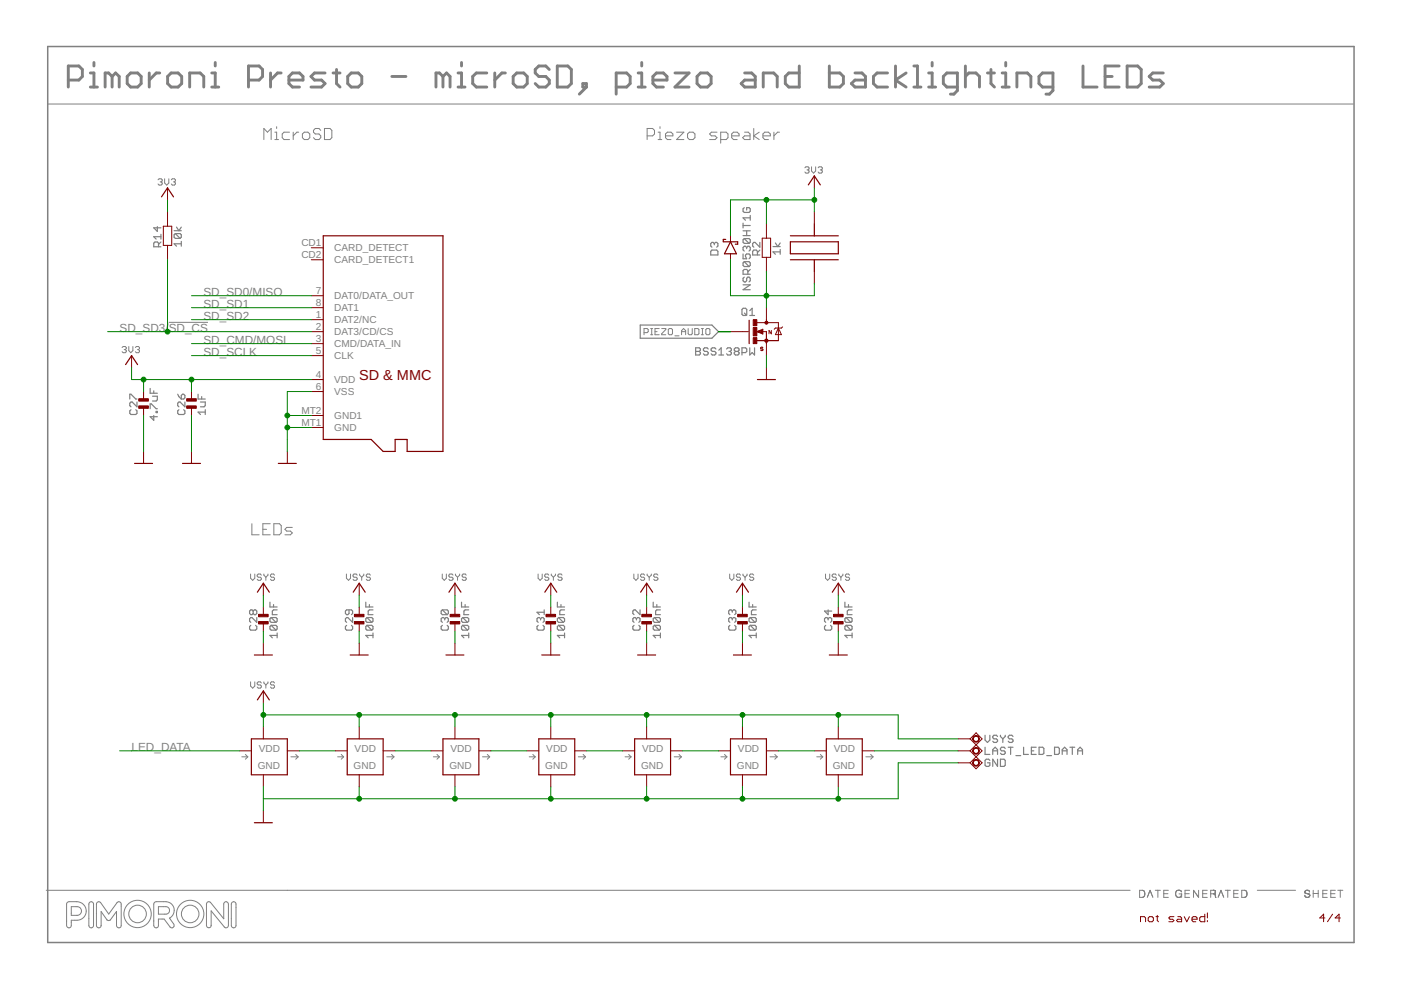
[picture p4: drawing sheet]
<svg xmlns="http://www.w3.org/2000/svg" width="297mm" height="210mm" viewBox="0 0 297 210" stroke-linecap="round" stroke-linejoin="round" font-family="sans-serif">
<g fill="none" stroke="#808080" stroke-width=".21">
<path d="M10.1 22.1h276.8M33.5 38.1l.2-.2h.5l.2 .2v.3l-.2 .2M34 38.6h.2M34.2 38.6l.2 .2-.2 .4h-.5l-.2-.2M34.9 37.9v.9l.4 .4 .5-.4v-.9M36.3 38.1l.2-.2h.5l.2 .2-.2 .5M36.8 38.6h.2M37 38.6l.2 .2-.2 .4h-.5l-.2-.2M55.9 29.6v-2.4l.8 .8 .8-.8v2.4M58.3 28h.4v1.6M58.3 29.6h.8M58.7 26.9v.3"/>
<path d="M61.4 28h-1.2l-.4 .4v.8l.4 .4h1.2M62.2 28v1.6M63.3 28h-.4l-.7 .8M64.1 28.4l.4-.4h.8l.4 .4v.8l-.4 .4h-.8l-.4-.4zM68 27.6l-.4-.4h-.8l-.3 .4v.4l.3 .4h.8l.4 .4v.4l-.4 .4h-.8l-.3-.4M68.8 27.2h1.2l.4 .4v1.6l-.4 .4h-1.2zM137.2 28.8h1.2l.4-.4v-.8l-.4-.4h-1.2v2.4M139.5 28h.4v1.6M139.5 29.6h.8M139.9 26.9v.3M141.1 28.8h1.6v-.4l-.4-.4h-.8l-.4 .4v.8l.4 .4h.8M143.4 28h1.6l-1.6 1.6h1.6"/>
<path d="M146.2 28h.7l.4 .4v.8l-.4 .4h-.7l-.4-.4v-.8zM152 28h-1.2l-.3 .4 .3 .4h.8l.4 .4-.4 .4h-1.1M152.8 29.6h1.2l.3-.4v-.8l-.3-.4h-1.2v2.4M155.1 28.8h1.6v-.4l-.4-.4h-.8l-.4 .4v.8l.4 .4h.8M157.9 28h.7l.4 .4v1.2h-1.1l-.4-.4 .4-.4h1.1M159.8 27.2v2.4M161 28l-1.2 .8 1.2 .8M161.8 28.8h1.5v-.4l-.4-.4h-.8l-.3 .4v.8l.3 .4h.8M164.1 28v1.6M165.3 28h-.4l-.8 .8M170.6 35.6l.3-.2h.4l.2 .2-.2 .4M171.1 36h.2"/>
<path d="M171.3 36l.2 .3-.2 .4h-.4l-.3-.2M172.1 35.4v.9l.4 .4 .4-.4v-.9M173.5 35.6l.2-.2h.4l.2 .2v.2l-.2 .2M173.9 36h.2M174.1 36l.2 .3-.2 .4h-.4l-.2-.2M25.9 73.7l.2-.2h.4l.3 .2v.2l-.3 .2M26.3 74.1h.2M26.5 74.1l.3 .2v.3l-.3 .2h-.4l-.2-.2M27.3 73.5v.8l.4 .5 .5-.5v-.8M28.7 73.7l.2-.2h.5l.2 .2-.2 .4M29.1 74.1h.3M29.4 74.1l.2 .2-.2 .5h-.5l-.2-.2"/>
<path d="M35.8 68.3h8.3M136.5 70.5h.7l.2-.2v-.4l-.2-.2h-.7v1.3M137.9 69.7h.5M137.9 71h.5M138.2 69.7v1.3M138.9 70.3h.4M139.8 69.7h-.9v1.3h.9M140.3 69.7h.9v.2l-.9 .9v.2h.9M141.9 69.7h.4l.3 .2v.9l-.3 .2h-.4l-.2-.2v-.9zM143.1 71.2h.9M144.5 70.3h.9M144.5 71v-.9l.4-.4 .5 .4v.9"/>
<path d="M145.9 69.7v1.1l.2 .2h.5l.2-.2v-1.1M147.3 69.7h.7l.2 .2v.9l-.2 .2h-.7zM148.7 69.7h.4M148.7 71h.4M148.9 69.7v1.3M149.9 69.7h.4l.2 .2v.9l-.2 .2h-.4l-.3-.2v-.9zM53.4 111v2.4h1.5M55.7 112.2h.8M57.3 111h-1.6v2.4h1.6M58.1 111h1.1l.4 .4v1.6l-.4 .4h-1.1zM62 111.8h-1.2l-.4 .4 .4 .4h.8l.4 .4-.4 .4h-1.2M53.1 121.7v.9l.5 .4 .4-.4v-.9"/>
<path d="M55.4 121.9l-.2-.2h-.4l-.3 .5 .3 .2h.4l.2 .4-.2 .2h-.4l-.3-.2M55.9 121.7v.2l.5 .5M56.4 122.4v.6M56.8 121.7v.2l-.4 .5M58.2 121.9l-.2-.2h-.4l-.3 .2 .3 .5h.4l.2 .2-.2 .4h-.4l-.3-.2M73.4 121.7v.9l.5 .4 .4-.4v-.9M75.7 121.9l-.2-.2h-.4l-.3 .5 .3 .2h.4l.2 .4-.2 .2h-.4l-.3-.2M76.2 121.7v.2l.5 .5M76.7 122.4v.6M77.1 121.7v.2l-.4 .5M78.5 121.9l-.2-.2h-.4l-.2 .5 .2 .2h.4l.2 .4-.2 .2h-.4l-.2-.2M93.8 121.7v.9l.4 .4 .4-.4v-.9"/>
<path d="M96.1 121.9l-.3-.2h-.4l-.2 .5 .2 .2h.4l.3 .4-.3 .2h-.4l-.2-.2M96.6 121.7v.2l.4 .5M97 122.4v.6M97.5 121.7v.2l-.5 .5M98.8 121.9l-.2-.2h-.4l-.2 .5 .2 .2h.4l.2 .4-.2 .2h-.4l-.2-.2M114.1 121.7v.9l.4 .4 .5-.4v-.9M116.4 121.9l-.3-.2h-.4l-.2 .5 .2 .2h.4l.3 .4-.3 .2h-.4l-.2-.2M116.9 121.7v.2l.4 .5M117.3 122.4v.6M117.8 121.7v.2l-.5 .5M119.2 121.9l-.2-.2h-.5l-.2 .2 .2 .5h.5l.2 .2-.2 .4h-.5l-.2-.2M134.4 121.7v.9l.4 .4 .5-.4v-.9"/>
<path d="M136.7 121.9l-.2-.2h-.5l-.2 .5 .2 .2h.5l.2 .4-.2 .2h-.5l-.2-.2M137.2 121.7v.2l.4 .5M137.6 122.4v.6M138.1 121.7v.2l-.5 .5M139.5 121.9l-.2-.2h-.5l-.2 .5 .2 .2h.5l.2 .4-.2 .2h-.5l-.2-.2M154.7 121.7v.9l.5 .4 .4-.4v-.9M157 121.9l-.2-.2h-.5l-.2 .5 .2 .2h.5l.2 .4-.2 .2h-.5l-.2-.2M157.5 121.7v.2l.5 .5M158 122.4v.6M158.4 121.7v.2l-.4 .5M159.8 121.9l-.2-.2h-.4l-.3 .5 .3 .2h.4l.2 .4-.2 .2h-.4l-.3-.2M175 121.7v.9l.5 .4 .4-.4v-.9"/>
<path d="M177.3 121.9l-.2-.2h-.4l-.3 .2 .3 .5h.4l.2 .2-.2 .4h-.4l-.3-.2M177.8 121.7v.2l.5 .5M178.3 122.4v.6M178.7 121.7v.2l-.4 .5M180.1 121.9l-.2-.2h-.4l-.3 .5 .3 .2h.4l.2 .4-.2 .2h-.4l-.3-.2M52 160l.5 .5M53.1 144.6v.9l.5 .4 .4-.4v-.9M55.4 144.8l-.2-.2h-.4l-.3 .4 .3 .2h.4l.2 .5-.2 .2h-.4l-.3-.2M55.9 144.6v.2l.5 .4M56.4 145.2v.7M56.8 144.6v.2l-.4 .4M58.2 144.8l-.2-.2h-.4l-.3 .2 .3 .4h.4l.2 .3-.2 .4h-.4l-.3-.2"/>
<path d="M62.7 160l.5 .5M72.3 160l.6 .5M83 160l.5 .5M92.6 160l.6 .5M103.3 160l.5 .5M113 160l.5 .5M123.6 160l.5 .5M133.3 160l.5 .5M144 160l.5 .5M153.6 160l.5 .5M164.3 160l.5 .5M173.9 160l.5 .5"/>
<path d="M184.6 160l.5 .5M51.3 160.5h1.2M52.5 160.5l-.5 .5M61.7 160.5h1.5M63.2 160.5l-.5 .5M71.6 160.5h1.3M72.9 160.5l-.6 .5M82 160.5h1.5M83.5 160.5l-.5 .5M91.9 160.5h1.3M93.2 160.5l-.6 .5M102.3 160.5h1.5"/>
<path d="M103.8 160.5l-.5 .5M112.2 160.5h1.3M113.5 160.5l-.5 .5M122.6 160.5h1.5M124.1 160.5l-.5 .5M132.5 160.5h1.3M133.8 160.5l-.5 .5M142.9 160.5h1.6M144.5 160.5l-.5 .5M152.8 160.5h1.3M154.1 160.5l-.5 .5M163.3 160.5h1.5"/>
<path d="M164.8 160.5l-.5 .5M173.2 160.5h1.2M174.4 160.5l-.5 .5M183.6 160.5h1.5M185.1 160.5l-.5 .5M9.8 188.8h229.8M14.2 191.4l.4-.2a3.9 3.9 0 0 1 2.8 .3 1.96 1.96 0 0 1 .8 2.2 1.96 1.96 0 0 1-1.9 1.4h-1.2v1.1a.5 .5 0 0 1-.5 .5 .5 .5 0 0 1-.5-.5zM15.1 192.2h1.3a.92 .92 0 0 1 .9 1 .92 .92 0 0 1-.9 .9h-1.3zM18.9 191.4a.5 .5 0 0 1 .6-.2 .5 .5 0 0 1 .3 .5v4.5a.5 .5 0 0 1-.5 .5 .5 .5 0 0 1-.5-.5zM20.6 191.4l.4-.2 .3 .1 1.8 2.5 1.7-2.4a.49 .49 0 0 1 .6-.2 .49 .49 0 0 1 .3 .5v4.5a.5 .5 0 0 1-.5 .5 .5 .5 0 0 1-.5-.5v-2.9l-1.3 1.7-.3 .2-.4-.1-1.3-1.8v2.9a.5 .5 0 0 1-.5 .5 .5 .5 0 0 1-.5-.5zM32.7 191.4l.4-.2h2.1a1.85 1.85 0 0 1 1.7 1.4 1.85 1.85 0 0 1-1 2.1l.9 1.2a.5 .5 0 0 1 0 .7 .5 .5 0 0 1-.7 0l-1.3-1.7h-1.2v1.3a.5 .5 0 0 1-.5 .5 .5 .5 0 0 1-.5-.5zM33.6 192.2h1.6a.79 .79 0 0 1 .7 .8 .79 .79 0 0 1-.7 .8h-1.6z"/>
<path d="M44 191.3l.3-.1 .3 .1 2.8 3.5v-3.1a.5 .5 0 0 1 .6-.5 .5 .5 0 0 1 .4 .5v4.5l-.1 .4-.3 .1-.4-.1-2.8-3.5v3.1a.5 .5 0 0 1-.5 .5 .5 .5 0 0 1-.5-.5v-4.5zM49.1 191.4a.5 .5 0 0 1 .6-.2 .5 .5 0 0 1 .3 .5v4.5a.5 .5 0 0 1-.5 .5 .5 .5 0 0 1-.5-.5zM241.6 188.8h.6a.87 .87 0 0 1 .4 1.2l-.3 .2-.7 .1zM242.6 189v.1M243.2 190.3l.6-1.5 .6 1.5M244.9 188.8h1.1M245.5 188.8v1.5M246.7 189.5h.9M247.7 188.8h-1v1.5h1M250 189.5h.5M250.2 188.8h.1M250.4 188.9v.1"/>
<path d="M250.5 189.1a.72 .72 0 0 0-1-.2 .72 .72 0 0 0-.1 1.1 .72 .72 0 0 0 1 .1l.1-.6M250.5 189.5v.8M251.2 189.5h.9M252.2 188.8h-1v1.5h1M254.1 188.8v1.5l-1.1-1.5v1.5M255 189.5h.9M256 188.8h-1v1.5h1M257.3 189.5h.1M257.4 189.5h.1M257.5 189.5h-.8M257.5 189.5l.1 .2 .1 .5M257.5 188.8h.1"/>
<path d="M257.5 189.5h.1M257.6 188.8h.1M257.6 189.6h.1M257.6 189.7h.1M257.7 188.9v.4l-.2 .1M257.7 190h.1M257.7 189.3l-.2 .2M257.7 189l-.1-.2h-.9v1.5M257.7 190.2l.1 .1M257.7 190.2h.1M258.3 190.3l.6-1.5 .6 1.5M259.8 188.8h1.1"/>
<path d="M260.3 188.8v1.5M261.6 189.5h.9M262.6 188.8h-1v1.5h1M263.3 188.8h.6a.85 .85 0 0 1 .2 1.4l-.8 .1zM266.6 188.8h8.1M276.6 189.8l.2 .4M276.7 189.3l1 .4M276.7 189.3h.1M276.8 189.4h.1M276.9 188.8h-.1M276.9 188.8h.1M276.9 189.4h.1"/>
<path d="M277 188.8h.1M277 188.8l-.3 .2v.3M277 188.8a.46 .46 0 0 1 .6 .3M277 189.4l.1 .1M277.2 189.5h.1M277.4 189.5l.1 .1M277.5 189.6h.1M277.6 189.7l.1 .3M277.6 190l-.3 .3-.5-.2M277.7 190h-.1M278.4 188.8v1.5M278.4 189.4h1.1"/>
<path d="M279.5 188.8v1.5M280.5 189.5h.8M281.4 188.8h-.9v1.5h.9M282.2 189.5h.8M283.1 188.8h-.9v1.5h.9M283.6 188.8h1.1M284.2 188.8v1.5"/>
<circle cx="29.2" cy="193.8" r="2.9"/>
<circle cx="29.2" cy="193.8" r="1.86"/>
<circle cx="40.3" cy="193.8" r="2.9"/>
<circle cx="40.3" cy="193.8" r="1.86"/>
</g>
<path d="M10.1 9.9h277v189.9h-277z" fill="none" stroke="#808080" stroke-width=".32"/>
<g fill="none" stroke="#808080" stroke-width=".25">
<path d="M33.4 48v1.1l-.8-.8h1.5M33.6 52.3v-.7l-.2-.3h-.5l-.3 .3v.7h1.5M34.1 51.3l-.5 .5M34.1 50.2h-1.5l.5 .5M34.1 49.7v1M36.9 48.9h1.5M37.2 49.5h1l.2 .3v.5l-.2 .2M37.2 49.5l-.3 .3v.5l.3 .2h1M37.2 49.5l1 1M37.4 48.2l.5 .7 .5-.7M38.4 51.7h-1.5l.5 .5M38.4 51.2v1"/>
<path d="M150.9 53h1.1l.2 .3v.8h-1.5v-.8zM151.4 51.6l-.2-.2h-.3l-.2 .2v.6l.2 .2M151.4 51.6l.3-.2h.3l.2 .2v.6l-.2 .2M151.4 51.6v.3M157.5 48.9h1.6M157.5 47.3v1M157.5 53.8v1.1h.8l-.2-.5v-.3l.2-.3h.5l.3 .3v.5l-.3 .3M157.5 50h1.6M157.5 47.8h1.6M157.8 50.6h1l.3 .2v.6l-.3 .2M157.8 58.8l-.3 .2v.5l.3 .3h.3l.2-.3v-.5l.3-.2h.2l.3 .2v.5l-.3 .3M157.8 44l-.3 .3v.5l.3 .2h1l.3-.2v-.5l-.3-.3h-.5v.5"/>
<path d="M157.8 50.6l-.3 .2v.6l.3 .2h1M157.8 55.5l-.3 .3v.5l.3 .2h1M157.8 55.5h1l.3 .3v.5l-.3 .2M157.8 55.5l1 1M157.8 50.6l1 1M158.3 52.5l-.2-.3h-.3l-.3 .3v.5l.3 .2M158.3 48.9v1.1M158.3 52.5v.2M158.3 52.5l.3-.3h.2l.3 .3v.5l-.3 .2M158.6 58.1v-.7l-.3-.3h-.5l-.3 .3v.7h1.6M159.1 45.7v1M159.1 57.1l-.5 .5"/>
<path d="M159.1 46.2h-1.6l.6 .5M160.6 54.1v-.8l-.3-.3h-.5l-.2 .3v.8h1.5M161.1 51.4v1l-1-1h-.3l-.2 .2v.6l.2 .2M161.1 53l-.5 .6M163.9 52.3h1.5M164.4 51.5l.5 .8 .5-.8M165.4 53.4h-1.5l.5 .5M165.4 52.9v1M135.7 68.9h15.2l1.4 1.4-1.4 1.4h-15.2zM147.5 73.7h.8l.2 .3v.3l-.2 .2 .2 .3v.2l-.2 .3h-.8zM147.5 74.5h.8M150.2 74l-.3-.3h-.5l-.3 .3v.3l.3 .2h.5l.3 .3v.2l-.3 .3h-.5l-.3-.3"/>
<path d="M151.8 74l-.3-.3h-.5l-.2 .3v.3l.2 .2h.5l.3 .3v.2l-.3 .3h-.5l-.2-.3M152.4 75.3h1M152.4 74.3l.5-.6v1.6M154.1 74l.2-.3h.5l.3 .3v.3l-.3 .2M154.6 74.5h.2M154.8 74.5l.3 .3v.2l-.3 .3h-.5l-.2-.3M155.9 74.5l-.2-.2v-.3l.2-.3h.5l.3 .3v.3l-.3 .2M155.9 74.5l-.2 .3v.2l.2 .3h.5l.3-.3v-.2l-.3-.3M155.9 74.5h.5M157.3 65.6l.3-.2h.5l.2 .2v1l-.2 .3h-.5l-.3-.3zM157.3 74.8h.8l.2-.3v-.5l-.2-.3h-.8v1.6M157.5 60.4h1.6l-1.6 1h1.6"/>
<path d="M157.8 66.4l.5 .5M159 73.7v1.6l.5-.5 .5 .5v-1.6M159 66.9h1M159 65.9l.5-.5v1.5M27.5 84.6v-1h.3l1 1h.2M27.8 86.9l-.3 .2v.5l.3 .3h1l.2-.3v-.5l-.2-.2M29 85.2v1.1l-1-1.1h-.2l-.3 .3v.5l.3 .3M31.8 82.4v1h1.6M31.8 86.7v-1.1h.3l1 1.1h.3M32.3 84h1.1v.8l-.3 .2h-.8M32.6 88.1v1l-.8-.8h1.6M32.6 82.9v.5"/>
<path d="M33.1 87.2h.3v.3h-.3zM37.7 83.6l.7 1M37.9 86.9l-.2 .2v.5l.2 .3h1l.3-.3v-.5l-.3-.2M38.4 83.8l.3-.2h.2l.3 .2v.5l-.3 .3h-.5zM39.2 85.2v1.1l-1-1.1h-.3l-.2 .3v.5l.2 .3M42 83.6v1h1.5M42.5 85.2h1v.8l-.2 .3h-.8M42.8 84.1v.5M43.5 87.4h-1.5l.5 .5M43.5 86.9v1M53.2 132.6l-.3 .2v.5l.3 .3h1l.2-.3v-.5l-.2-.2M53.7 129.6l-.3-.3h-.2l-.3 .3v.5l.3 .2h.2l.3-.2"/>
<path d="M53.7 129.6l.2-.3h.3l.2 .3v.5l-.2 .2h-.3l-.2-.2M53.7 129.6v.5M54.4 130.9v1.1l-1-1.1h-.2l-.3 .3v.5l.3 .3M57.2 127.7v1h1.6M57.5 130.9h1l.3 .3v.5l-.3 .3M57.5 132.6h1l.3 .2v.5l-.3 .3M57.5 132.6l-.3 .2v.5l.3 .3h1M57.5 130.9l-.3 .3v.5l.3 .3h1M57.5 132.6l1 1M57.5 130.9l1 1.1M58 128.2v.5M58.8 134.7h-1.6l.5 .5"/>
<path d="M58.8 134.2v1M58.8 129.3h-.8l-.3 .3v.7h1.1M73.5 132.6l-.3 .2v.5l.3 .3h1l.3-.3v-.5l-.3-.2M74 129.3v.8l-.3 .2h-.2l-.3-.2v-.5l.3-.3h1l.3 .3v.5l-.3 .2M74.8 130.9v1.1l-1.1-1.1h-.2l-.3 .3v.5l.3 .3M77.6 127.7v1h1.5M77.8 130.9h1l.3 .3v.5l-.3 .3M77.8 132.6l-.2 .2v.5l.2 .3h1M77.8 132.6h1l.3 .2v.5l-.3 .3M77.8 130.9l-.2 .3v.5l.2 .3h1M77.8 132.6l1 1M77.8 130.9l1 1.1"/>
<path d="M78.3 128.2v.5M79.1 134.7h-1.5l.5 .5M79.1 129.3h-.8l-.2 .3v.7h1M79.1 134.2v1M93.8 132.6l-.3 .2v.5l.3 .3h1l.3-.3v-.5l-.3-.2M93.8 129.3l-.3 .3v.5l.3 .2h1M93.8 129.3h1l.3 .3v.5l-.3 .2M93.8 129.3l1 1M94.3 131.2l-.3-.3h-.2l-.3 .3v.5l.3 .3M94.3 131.2l.3-.3h.2l.3 .3v.5l-.3 .3M94.3 131.2v.2M97.9 127.7v1h1.5"/>
<path d="M98.1 132.6l-.2 .2v.5l.2 .3h1M98.1 132.6h1l.3 .2v.5l-.3 .3M98.1 130.9l-.2 .3v.5l.2 .3h1M98.1 130.9h1l.3 .3v.5l-.3 .3M98.1 132.6l1 1M98.1 130.9l1 1.1M98.6 128.2v.5M99.4 134.7h-1.5l.5 .5M99.4 129.3h-.8l-.2 .3v.7h1M99.4 134.2v1M114.1 132.6l-.2 .2v.5l.2 .3h1l.3-.3v-.5l-.3-.2M114.6 131.2l-.2-.3h-.3l-.2 .3v.5l.2 .3"/>
<path d="M114.6 131.2l.3-.3h.2l.3 .3v.5l-.3 .3M114.6 131.2v.2M115.4 129.3v1M115.4 129.8h-1.5l.5 .5M118.2 127.7v1h1.5M118.4 132.6h1l.3 .2v.5l-.3 .3M118.4 132.6l-.2 .2v.5l.2 .3h1M118.4 130.9l-.2 .3v.5l.2 .3h1M118.4 130.9h1l.3 .3v.5l-.3 .3M118.4 132.6l1 1M118.4 130.9l1 1.1M118.9 128.2v.5"/>
<path d="M119.7 134.7h-1.5l.5 .5M119.7 129.3h-.8l-.2 .3v.7h1M119.7 134.2v1M134.4 132.6l-.2 .2v.5l.2 .3h1l.3-.3v-.5l-.3-.2M134.9 131.2l-.2-.3h-.3l-.2 .3v.5l.2 .3M134.9 131.2l.3-.3h.2l.3 .3v.5l-.3 .3M134.9 131.2v.2M135.7 129.3v1l-1-1h-.3l-.2 .3v.5l.2 .2M138.5 127.7v1h1.5M138.7 132.6l-.2 .2v.5l.2 .3h1.1M138.7 132.6h1.1l.2 .2v.5l-.2 .3M138.7 130.9l-.2 .3v.5l.2 .3h1.1"/>
<path d="M138.7 130.9h1.1l.2 .3v.5l-.2 .3M138.7 132.6l1.1 1M138.7 130.9l1.1 1.1M139.3 128.2v.5M140 134.7h-1.5l.5 .5M140 129.3h-.7l-.3 .3v.7h1M140 134.2v1M154.7 132.6l-.2 .2v.5l.2 .3h1.1l.2-.3v-.5l-.2-.2M155.3 131.2l-.3-.3h-.3l-.2 .3v.5l.2 .3M155.3 131.2l.2-.3h.3l.2 .3v.5l-.2 .3M155.3 129.6l-.3-.3h-.3l-.2 .3v.5l.2 .2M155.3 129.6l.2-.3h.3l.2 .3v.5l-.2 .2"/>
<path d="M155.3 129.6v.2M155.3 131.2v.2M158.8 127.7v1h1.5M159.1 132.6l-.3 .2v.5l.3 .3h1M159.1 132.6h1l.2 .2v.5l-.2 .3M159.1 130.9l-.3 .3v.5l.3 .3h1M159.1 130.9h1l.2 .3v.5l-.2 .3M159.1 132.6l1 1M159.1 130.9l1 1.1M159.6 128.2v.5M160.3 134.7h-1.5l.5 .5M160.3 129.3h-.7l-.3 .3v.7h1"/>
<path d="M160.3 134.2v1M175.1 132.6l-.3 .2v.5l.3 .3h1l.2-.3v-.5l-.2-.2M175.6 131.2l-.3-.3h-.2l-.3 .3v.5l.3 .3M175.6 131.2l.2-.3h.3l.2 .3v.5l-.2 .3M175.6 129.3v1l-.8-.7h1.5M175.6 131.2v.2M179.1 127.7v1h1.6M179.4 132.6l-.3 .2v.5l.3 .3h1M179.4 132.6h1l.3 .2v.5l-.3 .3M179.4 130.9l-.3 .3v.5l.3 .3h1M179.4 130.9h1l.3 .3v.5l-.3 .3M179.4 132.6l1 1"/>
<path d="M179.4 130.9l1 1.1M179.9 128.2v.5M180.7 134.7h-1.6l.5 .5M180.7 129.3h-.8l-.3 .3v.7h1.1M180.7 134.2v1M208.9 155.9v1l.5 .5 .5-.5v-1M208.9 158.4v1.6h1M210.5 160v-1.1l.5-.5 .5 .5v1.1M210.5 159.2h1M211.5 156.1l-.3-.2h-.5l-.2 .2v.3l.2 .3h.5l.3 .2v.3l-.3 .2h-.5l-.2-.2M212.1 155.9v.2l.5 .6M212.6 156.7v.7"/>
<path d="M213.1 158.7l-.2-.3h-.5l-.3 .3v.2l.3 .3h.5l.2 .2v.3l-.2 .3h-.5l-.3-.3M213.1 155.9v.2l-.5 .6M213.8 158.4h1M214.3 158.4v1.6M214.8 156.1l-.3-.2h-.5l-.2 .2v.3l.2 .3h.5l.3 .2v.3l-.3 .2h-.5l-.2-.2M217 158.4v1.6h1M218.7 159.2h.5M219.7 158.4h-1v1.6h1M220.3 158.4h.8l.2 .3v1l-.2 .3h-.8zM223.6 158.4h.7l.3 .3v1l-.3 .3h-.7zM225.2 159.2h1M225.2 160v-1.1l.5-.5 .5 .5v1.1"/>
<path d="M226.8 158.4h1.1M227.4 158.4v1.6M228.5 159.2h1M228.5 160v-1.1l.5-.5 .5 .5v1.1M209.9 161.2l-.3-.2h-.5l-.2 .2v1l.2 .3h.5l.3-.3v-.5h-.5M211.5 161v1.5l-1-1.5v1.5M212.1 161h.8l.2 .2v1l-.2 .3h-.8zM215.4 160.2h1M221.9 160.2h1"/>
</g>
<g fill="none" stroke="#800000" stroke-width=".25">
<path d="M171.4 39.2l1.3-1.9 1.2 1.9M34.2 41.7l1.3-1.9 1.3 1.9M68.5 50h25.4v45.7h-7.6v-2.5h-2.5v2.5h-2.6l-2.5-2.5h-10.2zM153.9 50.8h-.5v.5h3v.5h-.5M154.9 51.3l1.2 2.5h-2.5zM167.6 50h10.1M167.6 55.1h10.1M167.6 51.3h10.1v2.5h-10.1zM172.7 47.5v2.5M172.7 55.1v2.5M26.6 77.3l1.3-1.9 1.3 1.9M158.8 67.9v5"/>
<path d="M28.5 98.3h3.8M38.7 98.3h3.8M59 98.3h3.8M160.6 80.5h3.8M53.9 138.9h3.8M54.6 125.6l1.2-1.9 1.3 1.9M74.3 138.9h3.8M74.9 125.6l1.3-1.9 1.2 1.9M94.6 138.9h3.8M95.2 125.6l1.3-1.9 1.2 1.9M114.9 138.9h3.8M115.5 125.6l1.3-1.9 1.2 1.9"/>
<path d="M135.2 138.9h3.8M135.8 125.6l1.3-1.9 1.3 1.9M155.5 138.9h3.8M156.1 125.6l1.3-1.9 1.3 1.9M175.8 138.9h3.8M176.5 125.6l1.2-1.9 1.3 1.9M53.3 156.7h7.6v7.6h-7.6zM54.6 148.4l1.2-1.9 1.3 1.9M73.6 156.7h7.6v7.6h-7.6zM93.9 156.7h7.6v7.6h-7.6zM114.2 156.7h7.7v7.6h-7.7zM134.6 156.7h7.6v7.6h-7.6z"/>
<path d="M154.9 156.7h7.6v7.6h-7.6zM175.2 156.7h7.6v7.6h-7.6zM53.9 174.4h3.8"/>
</g>
<g fill="none" stroke="#800000" stroke-width=".21">
<path d="M35.5 39.8v2.6M172.7 37.3v2.5M34.6 48h1.8v4h-1.8zM35.5 44.9v3.1M35.5 52v3.1M66 52.5h2.5M66 55.1h2.5M154.9 50v1.3M154.9 53.8v1.3M161.6 50.5h1.8v4.1h-1.8zM162.5 47.5v3M162.5 54.6v3"/>
<path d="M172.7 44.9v2.6M172.7 57.6v2.6M27.9 75.4v2.5M66 70.3h2.5M66 72.9h2.5M66 75.4h2.5M66 62.7h2.5M66 65.2h2.5M66 67.8h2.5M154.9 70.3h3.8M160.5 70.3l1.2-.5v1zM160.5 68.4h4.5v3.8h-4.5"/>
<path d="M161.6 70.3h.9v5.1M161.8 73.7l-.4-.1-.1 .3 .3 .1 .2 .2-.2 .1-.3-.1M162.5 65.2v3.2M162.5 77.9v2.6M163.5 70.1v.7l-.5-.7v.7M165 69.6l.7 1.4h-1.3zM165.9 69.3l-.2 .3h-1.3l-.3 .2M30.4 83v1.7M30.4 86.4v1.7M30.4 95.7v2.6M40.6 83v1.7M40.6 86.4v1.7"/>
<path d="M40.6 95.7v2.6M60.9 95.7v2.6M66 83h2.5M66 80.5h2.5M66 90.6h2.5M66 88.1h2.5M55.8 123.7v2.5M55.8 128.7v1.7M55.8 132.2v1.6M55.8 136.4v2.5M76.2 123.7v2.5M76.2 128.7v1.7"/>
<path d="M76.2 132.2v1.6M76.2 136.4v2.5M96.5 123.7v2.5M96.5 128.7v1.7M96.5 132.2v1.6M96.5 136.4v2.5M116.8 123.7v2.5M116.8 128.7v1.7M116.8 132.2v1.6M116.8 136.4v2.5M137.1 123.7v2.5M137.1 128.7v1.7"/>
<path d="M137.1 132.2v1.6M137.1 136.4v2.5M157.4 123.7v2.5M157.4 128.7v1.7M157.4 132.2v1.6M157.4 136.4v2.5M177.7 123.7v2.5M177.7 128.7v1.7M177.7 132.2v1.6M177.7 136.4v2.5M50.8 159.2h2.5M55.8 146.5v2.5"/>
<path d="M55.8 154.1v2.6M60.9 159.2h2.6M71.1 159.2h2.5M76.2 154.1v2.6M81.2 159.2h2.6M91.4 159.2h2.5M96.5 154.1v2.6M101.5 159.2h2.6M111.7 159.2h2.5M116.8 154.1v2.6M121.9 159.2h2.5M132 159.2h2.6"/>
<path d="M137.1 154.1v2.6M142.2 159.2h2.5M152.3 159.2h2.6M157.4 154.1v2.6M162.5 159.2h2.5M172.7 159.2h2.5M177.7 154.1v2.6M182.8 159.2h2.6M203.1 159.2h2.6M203.1 156.7h2.6M205.7 156.7l2.5 2.5-2.5 2.5M205.7 156.7l1.2-1.3 1.3 1.3-2.5 2.5"/>
<path d="M205.7 159.2l2.5 2.5-1.3 1.3-1.2-1.3M55.8 164.3v2.5M55.8 171.9v2.5M76.2 164.3v2.5M96.5 164.3v2.5M116.8 164.3v2.5M137.1 164.3v2.5M157.4 164.3v2.5M177.7 164.3v2.5M203.1 161.7h2.6M241.8 195.4v-1h.8l.3 .2v.8M243.7 194.4h.6l.2 .2v.6l-.2 .2h-.6l-.3-.2v-.6z"/>
<path d="M245.1 194.4h.5M245.4 194.1v1.1l.2 .2M248.9 194.4h-.8l-.3 .2 .3 .3h.5l.3 .3-.3 .2h-.8M249.7 194.4h.6l.2 .2v.8h-.8l-.3-.2 .3-.3h.8M251.1 194.4l.5 1 .6-1M252.7 194.9h1.1v-.3l-.3-.2h-.5l-.3 .2v.6l.3 .2h.5M255.4 193.8v1.6h-.8l-.2-.2v-.6l.2-.2h.8M256 193.5v1.1M256 195.2v.2M280.9 194.6h-1.1l.8-.8v1.6M282.5 193.8l-1 1.6M284.2 194.6h-1.1l.8-.8v1.6"/>
</g>
<g fill="#800000" stroke="#800000" stroke-width=".21">
<path d="M39.6 84.5h2v.5h-2z"/>
<path d="M39.6 86.1h2v.5h-2z"/>
<path d="M29.4 84.5h2.1v.5h-2.1z"/>
<path d="M29.4 86.1h2.1v.5h-2.1z"/>
<path d="M54.8 130.3h2.1v.5h-2.1z"/>
<path d="M54.8 131.8h2.1v.5h-2.1z"/>
<path d="M75.1 130.3h2.1v.5h-2.1z"/>
<path d="M75.1 131.8h2.1v.5h-2.1z"/>
<path d="M95.4 130.3h2.1v.5h-2.1z"/>
<path d="M95.4 131.8h2.1v.5h-2.1z"/>
<path d="M115.8 130.3h2v.5h-2z"/>
<path d="M115.8 131.8h2v.5h-2z"/>
<path d="M136.1 130.3h2v.5h-2z"/>
<path d="M136.1 131.8h2v.5h-2z"/>
<path d="M156.4 130.3h2v.5h-2z"/>
<path d="M156.4 131.8h2v.5h-2z"/>
<path d="M176.7 130.3h2.1v.5h-2.1z"/>
<path d="M176.7 131.8h2.1v.5h-2.1z"/>
<path d="M159.7 71.6h.8v1.3h-.8z"/>
<path d="M159.7 67.8h.8v1.2h-.8z"/>
<path d="M159.7 69.4h.8v1.8h-.8z"/>
</g>
<g fill="#800000" stroke="#800000" stroke-width=".21">
<path d="M206.4 158.7a.71 .71 0 0 1 1.1 .1 .71 .71 0 0 1-.4 1.1 .71 .71 0 0 1-.9-.7h.2a.56 .56 0 0 1 .7-.6 .56 .56 0 0 1 .2 1 .56 .56 0 0 1-.9-.2l-.2-.2z" fill-rule="evenodd"/>
<path d="M206.4 156.2a.71 .71 0 0 1 1.1 .1 .71 .71 0 0 1-.4 1.1 .71 .71 0 0 1-.9-.7h.2a.56 .56 0 0 1 .7-.6 .56 .56 0 0 1 .2 .9 .56 .56 0 0 1-.9-.2l-.2-.1z" fill-rule="evenodd"/>
<path d="M206.4 161.3a.71 .71 0 0 1 1.1 .1 .71 .71 0 0 1-.4 1 .71 .71 0 0 1-.9-.7h.2a.56 .56 0 0 1 .7-.5 .56 .56 0 0 1 .2 .9 .56 .56 0 0 1-.9-.2l-.2-.2z" fill-rule="evenodd"/>
<circle cx="162.5" cy="72.2" r=".33"/>
<circle cx="162.5" cy="68.4" r=".33"/>
</g>
<path d="M161.6 70.1l-.9 .2 .9 .3v-.3h-.2" fill="none" stroke="#800000" stroke-width=".32"/>
<g fill="none" stroke="#008000" stroke-width=".21">
<path d="M172.7 39.8v5.1M35.5 42.4v2.5M35.5 55.1v15.2M154.9 55.1v7.6h17.8v-2.5M162.5 42.4v5.1M162.5 57.6v7.6M172.7 42.4h-17.8v7.6M22.8 70.3h43.2M27.9 77.9v2.6h38.1M40.6 62.7h25.4M40.6 72.9h25.4M40.6 75.4h25.4"/>
<path d="M40.6 65.2h25.4M40.6 67.8h25.4M152.3 70.3h2.6M162.5 75.4v2.5M30.4 80.5v2.5M30.4 88.1v7.6M40.6 80.5v2.5M40.6 88.1v7.6M60.9 88.1h5.1M60.9 90.6h5.1M66 83h-5.1v12.7M55.8 126.2v2.5"/>
<path d="M55.8 133.8v2.6M76.2 126.2v2.5M76.2 133.8v2.6M96.5 126.2v2.5M96.5 133.8v2.6M116.8 126.2v2.5M116.8 133.8v2.6M137.1 126.2v2.5M137.1 133.8v2.6M157.4 126.2v2.5M157.4 133.8v2.6M177.7 126.2v2.5"/>
<path d="M177.7 133.8v2.6M25.4 159.2h25.4M55.8 149v5.1M55.8 151.6h134.6v5.1h12.7M63.5 159.2h7.6M76.2 151.6v2.5M83.8 159.2h7.6M96.5 151.6v2.5M104.1 159.2h7.6M116.8 151.6v2.5M124.4 159.2h7.6M137.1 151.6v2.5"/>
<path d="M144.7 159.2h7.6M157.4 151.6v2.5M165 159.2h7.7M177.7 151.6v2.5M185.4 159.2h17.7M55.8 166.8v5.1M76.2 166.8v2.6M96.5 166.8v2.6M116.8 166.8v2.6M137.1 166.8v2.6M157.4 166.8v2.6M177.7 166.8v2.6"/>
<path d="M203.1 161.7h-12.7v7.7h-134.6"/>
</g>
<g fill="#008000" stroke="#008000" stroke-width=".21">
<circle cx="60.9" cy="88.1" r=".51"/>
<circle cx="60.9" cy="90.6" r=".51"/>
<circle cx="177.7" cy="169.4" r=".51"/>
<circle cx="157.4" cy="169.4" r=".51"/>
<circle cx="137.1" cy="169.4" r=".51"/>
<circle cx="116.8" cy="169.4" r=".51"/>
<circle cx="96.5" cy="169.4" r=".51"/>
<circle cx="76.2" cy="169.4" r=".51"/>
<circle cx="40.6" cy="80.5" r=".51"/>
<circle cx="30.4" cy="80.5" r=".51"/>
<circle cx="172.7" cy="42.4" r=".51"/>
<circle cx="162.5" cy="42.4" r=".51"/>
<circle cx="35.5" cy="70.3" r=".51"/>
<circle cx="162.5" cy="62.7" r=".51"/>
<circle cx="177.7" cy="151.6" r=".51"/>
<circle cx="157.4" cy="151.6" r=".51"/>
<circle cx="137.1" cy="151.6" r=".51"/>
<circle cx="116.8" cy="151.6" r=".51"/>
<circle cx="96.5" cy="151.6" r=".51"/>
<circle cx="76.2" cy="151.6" r=".51"/>
<circle cx="55.8" cy="151.6" r=".51"/>
</g>
<g fill="none" stroke="#808080" stroke-width=".61">
<path d="M14.5 17h2.2l.8-.8v-1.5l-.8-.7h-2.2v4.5M19.2 15.5h.7v3M19.2 18.5h1.5M19.9 13.3v.7M23.8 16.2l-.8-.7h-.7v3M23.8 16.2v2.3M23.8 16.2l.7-.7 .8 .7v2.3M27.7 15.5h1.5l.7 .7v1.5l-.7 .8h-1.5l-.7-.8v-1.5zM31.6 15.5v3M33.9 15.5h-.8l-1.5 1.5M36.3 15.5h1.5l.7 .7v1.5l-.7 .8h-1.5l-.8-.8v-1.5zM40.2 18.5v-3h2.2l.8 .7v2.3"/>
<path d="M44.9 15.5h.7v3M44.9 18.5h1.5M45.6 13.3v.7M52.7 17h2.2l.8-.8v-1.5l-.8-.7h-2.2v4.5M57.4 15.5v3M59.6 15.5h-.8l-1.4 1.5M61.3 17h2.9v-.8l-.7-.7h-1.5l-.7 .7v1.5l.7 .8h1.5M68.9 15.5h-2.2l-.8 .7 .8 .8h1.5l.7 .7-.7 .8h-2.3M70.6 15.5h1.5M71.4 14.7v3l.7 .8M74.5 15.5h1.5l.7 .7v1.5l-.7 .8h-1.5l-.8-.8v-1.5zM83.1 16.2h3"/>
<path d="M93.9 16.2l-.7-.7h-.8v3M93.9 16.2v2.3M93.9 16.2l.8-.7 .7 .7v2.3M97.1 15.5h.8v3M97.1 18.5h1.5M97.9 13.3v.7M103.2 15.5h-2.2l-.8 .7v1.5l.8 .8h2.2M104.9 15.5v3M107.1 15.5h-.7l-1.5 1.5M108.8 16.2l.8-.7h1.4l.8 .7v1.5l-.8 .8h-1.4l-.8-.8zM116.5 14.7l-.8-.7h-1.5l-.7 .7v.8l.7 .7h1.5l.8 .8v.7l-.8 .8h-1.5l-.7-.8M118.2 14h2.2l.7 .7v3l-.7 .8h-2.2z"/>
<path d="M123.6 17.7h.7v.8h-.7zM124.3 18.5l-1.5 1.5M130.6 18.5h2.3l.7-.8v-1.5l-.7-.7h-2.3v4.5M135.3 15.5h.8v3M135.3 18.5h1.5M136.1 13.3v.7M138.4 17h3v-.8l-.7-.7h-1.5l-.8 .7v1.5l.8 .8h1.5M143.1 15.5h3l-3 3h3M148.5 15.5h1.5l.8 .7v1.5l-.8 .8h-1.5l-.7-.8v-1.5zM157.9 15.5h1.5l.7 .7v2.3h-2.2l-.8-.8 .8-.7h2.2M161.8 18.5v-3h2.2l.8 .7v2.3M169.5 14v4.5h-2.3l-.7-.8v-1.5l.7-.7h2.3"/>
<path d="M175.8 14v4.5h2.3l.7-.8v-1.5l-.7-.7h-2.3M181.3 15.5h1.5l.7 .7v2.3h-2.2l-.8-.8 .8-.7h2.2M188.2 15.5h-2.3l-.7 .7v1.5l.7 .8h2.3M189.9 14v4.5M192.1 15.5l-2.2 1.5 2.2 1.5M193.8 14h.7v4.5M193.8 18.5h1.5M196.9 15.5h.7v3M196.9 18.5h1.5M197.6 13.3v.7M203 18.5h-2.3l-.7-.8v-1.5l.7-.7h2.3v3.7l-.8 .8h-.7M204.7 16.2l.7-.7h1.5l.8 .7v2.3"/>
<path d="M204.7 14v4.5M209.4 15.5h1.4M210.1 14.7v3l.7 .8M212.5 15.5h.7v3M212.5 18.5h1.5M213.2 13.3v.7M215.6 18.5v-3h2.2l.8 .7v2.3M223.2 18.5h-2.2l-.7-.8v-1.5l.7-.7h2.2v3.7l-.7 .8h-.7M229.6 14v4.5h3M234.3 16.2h1.5M237.3 14h-3v4.5h3M239 14h2.2l.8 .7v3l-.8 .8h-2.2z"/>
<path d="M246.6 15.5h-2.2l-.8 .7 .8 .8h1.5l.7 .7-.7 .8h-2.3"/>
</g>
<text font-size="3.1" fill="#800000" x="76.1" y="80.5">SD &amp; MMC</text>
<g font-size="2.5" fill="#808080">
<text x="43.1" y="62.7">SD_SD0/MISO</text>
<text x="43.1" y="65.2">SD_SD1</text>
<text x="25.4" y="70.3">SD_SD3/SD_CS</text>
<text x="43.1" y="67.8">SD_SD2</text>
<text x="43.1" y="72.9">SD_CMD/MOSI</text>
<text x="43.1" y="75.4">SD_SCLK</text>
<text x="27.9" y="159.2">LED_DATA</text>
</g>
<g font-size="2.1" fill="#808080">
<text x="63.9" y="52.2">CD1</text>
<text x="70.9" y="53.3">CARD_DETECT</text>
<text x="63.9" y="54.7">CD2</text>
<text x="70.9" y="55.8">CARD_DETECT1</text>
<text x="67" y="62.3">7</text>
<text x="67" y="64.9">8</text>
<text x="70.9" y="63.5">DAT0/DATA_OUT</text>
<text x="70.9" y="66">DAT1</text>
<text x="67" y="70">2</text>
<text x="67" y="67.4">1</text>
<text x="70.9" y="71.1">DAT3/CD/CS</text>
<text x="70.9" y="68.5">DAT2/NC</text>
<text x="67" y="72.5">3</text>
<text x="67" y="75">5</text>
<text x="70.9" y="73.6">CMD/DATA_IN</text>
<text x="70.9" y="76.2">CLK</text>
<text x="67" y="82.7">6</text>
<text x="67" y="80.1">4</text>
<text x="70.9" y="83.8">VSS</text>
<text x="70.9" y="81.2">VDD</text>
<text x="63.9" y="87.7">MT2</text>
<text x="70.9" y="88.9">GND1</text>
<text x="63.9" y="90.3">MT1</text>
<text x="70.9" y="91.4">GND</text>
<text x="54.9" y="159.5">VDD</text>
<text x="75.2" y="159.5">VDD</text>
<text x="95.5" y="159.5">VDD</text>
<text x="115.8" y="159.5">VDD</text>
<text x="136.1" y="159.5">VDD</text>
<text x="156.5" y="159.5">VDD</text>
<text x="176.8" y="159.5">VDD</text>
<text x="54.6" y="163">GND</text>
<text x="75" y="163">GND</text>
<text x="95.3" y="163">GND</text>
<text x="115.6" y="163">GND</text>
<text x="135.9" y="163">GND</text>
<text x="156.2" y="163">GND</text>
<text x="176.5" y="163">GND</text>
</g>
</svg>
